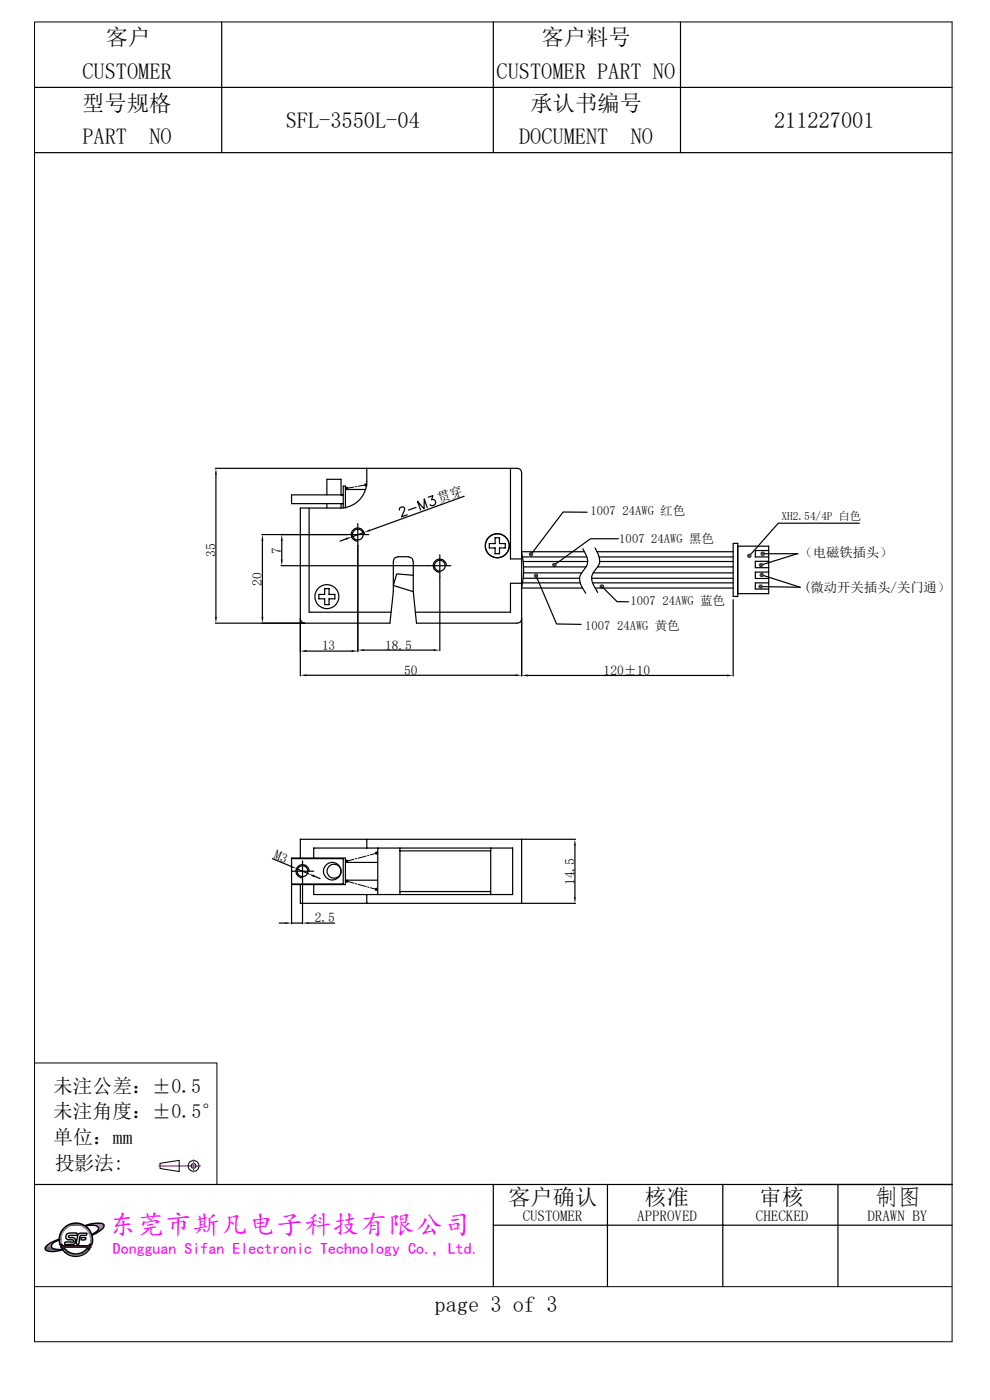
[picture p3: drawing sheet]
<svg xmlns="http://www.w3.org/2000/svg" width="210mm" height="297mm" viewBox="0 0 210 297" stroke-linecap="round" stroke-linejoin="round" font-family="sans-serif">
<g fill="none" stroke="#000" stroke-width=".25">
<path d="M7.3 18.5h194.7M47 4.7v27.7M104.6 4.7v27.7M144.4 4.7v27.7M7.3 32.4h194.7M45.7 99.4h64a.87 .87 0 0 1 1 .9v43.1M77.8 99.4a8.6 8.6 0 0 1-.9 5.8 5.6 5.6 0 0 1-4.7 2.6h-8.5v35.6M108.3 99.4v19.2h2.4M45.8 100.7v30.2M55.5 113.4h22.7M55.7 114.8v16.1M59.8 114.8v3.9"/>
<path d="M65.6 107.8v22.1h17.4M69.3 105v-3.3h3v3.3h.5h-11v1.8h11h-.5v1M69.3 106.8v1M72.8 107.8v-4.7h.5v4.7M73.3 103.8h4.3M73.4 114.3l-1.3 .5M75.9 111.1v27.2M77.3 112.9l-2.7 1M77.3 113.4a1.39 1.39 0 0 0-1.4-1.4 1.39 1.39 0 0 0-1.4 1.4 1.39 1.39 0 0 0 1.4 1.4M84.4 118.2a.87 .87 0 0 0-1 .9v6.4l-.7 6.7h-37M84.4 118.1h2.3M84.8 108.2v-.4a.63 .63 0 0 1 1-.1l-.1 .8-.5 1.1 1.2-.4"/>
<path d="M86.7 118.2a.87 .87 0 0 1 .9 .9M87.7 119.1v6.4M88.3 107.7l-1.6 .5M90.6 107.7l-.6-1.9v2.1l-1.4-1.6 .6 1.9M90.8 105.5l1-.3-.2 .8a.66 .66 0 0 1 .8 .9 .66 .66 0 0 1-1.2 .2M93.3 117.7v20.3M98.5 105.3l-20 7.2M103.8 115.3h1.2v-1.2h1v1.2h1.2v.9h-1.2v1.3h-1v-1.3h-1.2zM110.6 117.1a16.2 16.2 0 0 1 0 7.7M155.5 115.3h1v11.2h-1zM156.5 115.9h6.6v10h-6.6zM163.1 116.8h-2.9v1.4h2.9"/>
<path d="M163.1 119.1h-2.9v1.3h2.9M59.6 120h36M63.7 131.3a.87 .87 0 0 0 .9 .9M65 138.1h9.6M67.6 126.1h1.3v-1.2h.9v1.2h1.2v.9h-1.2v1.3h-.9v-1.3h-1.3zM77.2 137.9h14.8M87.7 122l-3.5-.2-.8 2.4 4.3 1.3 .6 6.7h21.4a.87 .87 0 0 0 1-.9M94.7 120a1.39 1.39 0 0 0-1.4-1.4 1.39 1.39 0 0 0-1.4 1.4 1.39 1.39 0 0 0 1.4 1.4M110.7 123.7h-2.4v6.2h-20.2M163.1 121.4h-2.9v1.3h2.9M163.1 123.7h-2.9v1.3h2.9M65 143.3h44.3"/>
<path d="M77.8 178.1v1.8M80.1 179.9v9.9M84.8 179.9v9.9M104.1 179.9v9.9M110.7 178.1v13.5M122 179.4v10.9M122.1 178.1h-58.4v3.9M57.8 182.2l3.9 1.6M59.2 195.8h1.3M61.8 195.8h2.4M61.8 187.7h11.5v-5.7h-11.5v14M61.8 184.8h4.7"/>
<path d="M61.8 182.2h11v5.3h-11M62.9 184.3l2.6 1.1M63.7 187.7v3.9h58.4M64.2 182.6v13.4M65.5 195.8h5.5M65.6 184.8a1.39 1.39 0 0 0-1.4-1.4 1.39 1.39 0 0 0-1.4 1.4 1.39 1.39 0 0 0 1.4 1.4M66.5 182v-2.1h42.3v9.9h-42.3v-2.1M66.7 185.9l1.2 .5M73.3 186.7h6.8M73.3 183h6.8M77.8 189.8v1.8M84.8 180.5h19.3"/>
<path d="M84.8 189.1h19.3M7.3 251.3h194.7M104.6 259.9h97.4M104.6 251.3v21.7M128.9 251.3v21.7M153.3 251.2v21.8M177.8 251.3v21.7"/>
<circle cx="73.5" cy="103.6" r=".22"/>
<circle cx="75.9" cy="113.4" r="1.15"/>
<circle cx="77.6" cy="102.9" r=".22"/>
<circle cx="105.5" cy="115.8" r="2.54"/>
<circle cx="69.3" cy="126.6" r="2.54"/>
<circle cx="93.3" cy="120" r="1.15"/>
<circle cx="64.2" cy="184.8" r="1.15"/>
<circle cx="70.5" cy="184.8" r="1.86"/>
<circle cx="70.9" cy="184.8" r="1.49"/>
<circle cx="73.5" cy="182.7" r=".22"/>
<circle cx="73.5" cy="187" r=".22"/>
<circle cx="79.8" cy="188.7" r=".22"/>
<circle cx="79.9" cy="181" r=".22"/>
</g>
<g fill="none" stroke="#000" stroke-width=".21">
<path d="M7.3 4.7h194.7v279.9h-194.7zM75.1 103.3l-1.8 .3M75.6 103.2l-.2 .1M77.8 102.8l-1.9 .4M73.5 186.9l1.6 .5M75.1 182.3l-1.6 .4M75.4 187.5h.3M75.7 182.1l-.3 .1M76 187.6l1.7 .5M77.7 181.6l-1.7 .5M78 188.2l.3 .1M78.3 181.4l-.3 .1"/>
<path d="M78.6 188.3l1.5 .5M80.1 180.9l-1.5 .5M7.3 273h194.7"/>
</g>
<g fill="#000">
<path d="M45.8 99.4l.2 1.3h-.4zM55.7 113.4l.2 1.4h-.4zM59.8 113.4l.2 1.4h-.4zM59.6 118.7h.4l-.2 1.3zM73.3 114.1l1.3-.2-1.2 .7zM77.3 112.9l1.1-.6 .2 .4zM45.6 130.9h.4l-.2 1.3zM55.5 130.9h.4l-.2 1.3zM63.7 138.1l1.3-.2v.4zM74.6 137.9l1.3 .2-1.3 .2zM75.9 137.9l1.3-.2v.4zM92 137.7l1.3 .2-1.3 .2z"/>
<path d="M63.7 143.3l1.3-.3v.5zM109.3 143l1.4 .3-1.4 .2zM122 178.1l.2 1.3h-.4zM60.5 195.6l1.3 .2-1.3 .2zM61.8 183.6l1.1 .7-1.3-.3zM64.2 195.8l1.3-.2v.4zM65.5 185.4l1.3 .3-.2 .4zM121.8 190.3h.4l-.2 1.3z"/>
</g>
<g fill="#003fff">
<path d="M15.6 259.5h1z"/>
<path d="M20.6 259.5h.5z"/>
<path d="M15.4 259.5h1.4z"/>
<path d="M15.6 259.5h1.2z"/>
<path d="M20.3 259.5h1z"/>
<path d="M20.6 259.5h.7z"/>
<path d="M19.9 259.5h1.6z"/>
<path d="M20.3 259.5h1.2z"/>
<path d="M19.8 259.5h1.8z"/>
<path d="M19.9 259.5h1.7z"/>
</g>
<path d="M19.3 259.6h2.5" fill="none" stroke="#003fff" stroke-width=".21"/>
<path d="M19.8 259.5l2 .1z" fill="#003fff"/>
<path d="M14.7 259.6h2.7M14.7 259.7h2.7M18.2 259.9h3.9M18.4 259.8h3.7M18.7 259.8h3.3M19 259.7h2.9M19.5 259.9h2.6" fill="none" stroke="#003fff" stroke-width=".21"/>
<path d="M14.2 259.8h3.7" fill="none" stroke="#003fff" stroke-width=".25"/>
<g fill="#003fff">
<path d="M16.1 260h1.8z"/>
<path d="M14.2 260h1.8z"/>
<path d="M14.2 260h1.9z"/>
<path d="M18.1 260h.7z"/>
<path d="M18.2 259.9h1.3z"/>
</g>
<path d="M20.1 260h2" fill="none" stroke="#003fff" stroke-width=".21"/>
<g fill="#003fff">
<path d="M18 260h.7z"/>
<path d="M18.1 260h.7z"/>
<path d="M16.2 260h1.8z"/>
<path d="M14.1 260h1.5z"/>
<path d="M14.2 260h1.8z"/>
</g>
<path d="M16.6 260h2.1" fill="none" stroke="#003fff" stroke-width=".21"/>
<g fill="#003fff">
<path d="M14.1 260h1.4z"/>
<path d="M14.1 260h1.5z"/>
<path d="M20.2 260l1.9 .1z"/>
<path d="M16.7 260l1.5 .1z"/>
<path d="M16.7 260h2l-.5 .1z"/>
<path d="M17.1 260.1l1.2 .1z"/>
<path d="M13.9 260.2l.2-.2 .8 .2z"/>
<path d="M14.1 260h1.4l-.6 .2z"/>
<path d="M20.4 260.1l1.7 .1h-1.4z"/>
<path d="M20.4 260.1h1.7v.1z"/>
<path d="M20.7 260.2l1.3 .1z"/>
<path d="M20.7 260.2h1.4z"/>
<path d="M20.7 260.3l1.2 .1h-1z"/>
<path d="M20.7 260.3h1.3l-.1 .1z"/>
<path d="M13.6 260.4l.3-.2 .6 .2z"/>
<path d="M13.9 260.2h1l-.4 .2z"/>
<path d="M17.2 260.2l1.4 .3h-.9z"/>
<path d="M17.2 260.2h1.1l.3 .3z"/>
<path d="M13.6 260.4l.8 .1z"/>
<path d="M13.6 260.4h.9z"/>
<path d="M20.9 260.4l1 .1z"/>
<path d="M17.7 260.5h.9z"/>
<path d="M20.9 260.5l.9 .1z"/>
<path d="M20.9 260.5h1z"/>
<path d="M20.9 260.6l.8 .1h-.8z"/>
<path d="M20.9 260.6h.9l-.1 .1z"/>
<path d="M20.9 260.7l.7 .1z"/>
<path d="M20.9 260.7h.8z"/>
<path d="M17.8 260.5l1.1 .3h-.7z"/>
<path d="M17.8 260.5h.8l.3 .3z"/>
<path d="M13.6 260.5l.4 .3h-.7z"/>
<path d="M13.6 260.5h.8l-.4 .3z"/>
<path d="M18.2 260.8l.8 .1h-.7z"/>
<path d="M18.2 260.8h.7l.1 .1z"/>
<path d="M13.2 260.9l.1-.1 .5 .1z"/>
<path d="M13.3 260.8h.7l-.2 .1z"/>
<path d="M20.9 260.8l.5 .2h-.7z"/>
<path d="M20.9 260.8h.7l-.2 .2z"/>
<path d="M20.6 261.1l.1-.1 .5 .1z"/>
<path d="M20.7 261h.7l-.2 .1z"/>
<path d="M20.6 261.1l.4 .1h-.5z"/>
<path d="M20.6 261.1h.6l-.2 .1z"/>
<path d="M18.3 260.9l.9 .4h-.6z"/>
<path d="M18.3 260.9h.7l.2 .4z"/>
<path d="M13.2 260.9l.4 .4h-.6z"/>
<path d="M13.2 260.9h.6l-.2 .4z"/>
<path d="M18.6 261.3l.7 .1h-.7z"/>
<path d="M18.6 261.3h.6l.1 .1z"/>
<path d="M13 261.3l.4 .3h-.6z"/>
<path d="M13 261.3h.6l-.2 .3z"/>
<path d="M20 261.6l.5-.4v.4z"/>
<path d="M20.5 261.2h.5l-.5 .4z"/>
<path d="M20 261.6l.4 .1h-.5z"/>
<path d="M20 261.6h.5z"/>
<path d="M19.7 261.8l.2-.1 .2 .1z"/>
<path d="M19.9 261.7h.5l-.3 .1z"/>
<path d="M18.6 261.4l.8 .4h-.6z"/>
<path d="M18.6 261.4h.7l.1 .4z"/>
<path d="M12.8 261.6l.5 .2h-.6z"/>
<path d="M12.8 261.6h.6l-.1 .2z"/>
<path d="M19.5 261.9l.2-.1 .1 .1z"/>
<path d="M19.7 261.8h.4l-.3 .1z"/>
<path d="M18.8 261.8l.7 .1h-.6z"/>
<path d="M18.8 261.8h.6l.1 .1z"/>
<path d="M18.9 261.9l.6 .1h-.6z"/>
<path d="M18.9 261.9h.9l-.3 .1z"/>
<path d="M12.7 261.8l.5 .4h-.6z"/>
<path d="M12.7 261.8h.6l-.1 .4z"/>
<path d="M18.9 262l.7 .3h-.6z"/>
<path d="M18.9 262h.6l.1 .3z"/>
<path d="M12.6 262.2l.5 .1h-.5z"/>
<path d="M12.6 262.2h.6l-.1 .1z"/>
<path d="M19 262.3l.6 .4h-.5z"/>
<path d="M19 262.3h.6v.4z"/>
<path d="M12.6 262.3l.4 .6h-.5z"/>
<path d="M12.6 262.3h.5l-.1 .6z"/>
<path d="M19.1 262.7l.5 .2h-.5z"/>
<path d="M19.1 262.7h.5v.2z"/>
<path d="M12.5 262.9h.5z"/>
<path d="M12.1 263.1l.4-.2 .6 .2z"/>
<path d="M12.5 262.9h.5l.1 .2z"/>
<path d="M12.5 263.1l.6 .1h-.6z"/>
<path d="M12.5 263.1h.6v.1z"/>
<path d="M11.6 263.2l.5-.1v.1z"/>
<path d="M12.1 263.1h.4l-.4 .1z"/>
<path d="M11.5 263.3h.5z"/>
<path d="M11.6 263.2h.5z"/>
<path d="M19.1 262.9l.5 .5h-.5z"/>
<path d="M19.1 262.9h.5v.5z"/>
<path d="M19.1 263.4l.5 .1z"/>
<path d="M19.1 263.4h.5z"/>
<path d="M12.5 263.2l.6 .3h-.5z"/>
<path d="M12.5 263.2h.6v.3z"/>
<path d="M12.6 263.5l.5 .1z"/>
<path d="M10.9 263.6l.6-.3-.1 .3z"/>
<path d="M11.5 263.3h.5l-.6 .3z"/>
<path d="M10.8 263.7h.6z"/>
<path d="M10.9 263.6h.5z"/>
<path d="M10.6 263.8l.2-.1 .4 .1z"/>
<path d="M10.8 263.7h.6l-.2 .1z"/>
<path d="M10.4 263.9l.2-.1 .5 .1z"/>
<path d="M10.6 263.8h.6l-.1 .1z"/>
<path d="M10.2 264h.8z"/>
<path d="M10.4 263.9h.7z"/>
<path d="M19.1 263.5l.4 .5h-.6z"/>
<path d="M19.1 263.5h.5l-.1 .5z"/>
<path d="M12.6 263.6l.7 .4h-.6z"/>
<path d="M12.6 263.6h.5l.2 .4z"/>
<path d="M10 264.2l.2-.2 .7 .2z"/>
<path d="M10.2 264h.8l-.1 .2z"/>
<path d="M10 264.2l.9 .1h-1z"/>
<path d="M10 264.2l.9 .1z"/>
<path d="M9.8 264.4l.1-.1 1 .1z"/>
<path d="M9.9 264.3h1v.1z"/>
<path d="M9.8 264.4l1.1 .2h-1.2z"/>
<path d="M9.8 264.4h1.1v.2z"/>
<path d="M9.7 264.6h1.2z"/>
<path d="M9.7 264.6l1.4 .2h-1.5z"/>
<path d="M9.7 264.6h1.2l.2 .2z"/>
<path d="M9.6 264.8h1.5z"/>
<path d="M9.6 264.8l1.8 .1h-1.8z"/>
<path d="M9.6 264.8h1.5l.3 .1z"/>
</g>
<path d="M9.6 265h2.1M9.6 265h2.2" fill="none" stroke="#003fff" stroke-width=".21"/>
<g fill="#003fff">
<path d="M13.1 264.9l.8 .1h-.7z"/>
<path d="M13.1 264.9l.8 .1z"/>
<path d="M13.1 265h.8z"/>
<path d="M13.2 265h.7z"/>
</g>
<path d="M9.6 265h2.4" fill="none" stroke="#003fff" stroke-width=".21"/>
<g fill="#003fff">
<path d="M12.6 265.1h1.3z"/>
<path d="M13.1 265l.8 .1z"/>
</g>
<path d="M9.7 265.1h2.9M9.7 265.1h4.3M9.7 265.2h3.6M9.7 265.3h3.4" fill="none" stroke="#003fff" stroke-width=".21"/>
<g fill="#003fff">
<path d="M18 265.3l.4-.4 .4 .4z"/>
<path d="M18.4 264.9h.7l-.3 .4z"/>
<path d="M13.3 265.2l.9 .1h-.8z"/>
<path d="M13.3 265.2h.7l.2 .1z"/>
</g>
<path d="M9.9 265.4h2.7" fill="none" stroke="#003fff" stroke-width=".21"/>
<g fill="#003fff">
<path d="M17.8 265.5l.2-.2 .7 .2z"/>
<path d="M18 265.3h.8l-.1 .2z"/>
<path d="M10.2 265.4l1.4 .1z"/>
</g>
<path d="M10.2 265.4h2.1" fill="none" stroke="#003fff" stroke-width=".21"/>
<g fill="#003fff">
<path d="M10.8 265.5h.6z"/>
<path d="M10.4 265.5h1z"/>
<path d="M10.4 265.5h1.2z"/>
<path d="M17.5 265.7l.3-.2 .6 .2z"/>
<path d="M17.8 265.5h.9l-.3 .2z"/>
<path d="M13.4 265.3l1.2 .4h-.9z"/>
<path d="M13.4 265.3h.8l.4 .4z"/>
<path d="M13.7 265.7h1z"/>
<path d="M17 265.9l.5-.2 .7 .2z"/>
<path d="M17.5 265.7h.9l-.2 .2z"/>
<path d="M13.8 265.7l1.4 .2h-1.1z"/>
<path d="M13.8 265.7h.9l.5 .2z"/>
<path d="M16.9 265.9h1.2z"/>
<path d="M17 265.9h1.2z"/>
<path d="M16.4 266l.5-.1 1 .1z"/>
<path d="M16.9 265.9h1.2l-.2 .1z"/>
<path d="M14.1 265.9l1.7 .1h-1.6z"/>
<path d="M14.1 265.9l1.7 .1z"/>
</g>
<path d="M14.2 266h3.7M14.3 266.1h3.6M14.6 266.3h3" fill="none" stroke="#003fff" stroke-width=".21"/>
<path d="M14.9 266.4h2z" fill="#003fff"/>
<path d="M14.9 266.4h2.3" fill="none" stroke="#003fff" stroke-width=".21"/>
<g fill="#003fff">
<path d="M15.6 266.5h.9z"/>
<path d="M15.3 266.4l1.2 .1z"/>
<path d="M15.3 266.4h1.6z"/>
</g>
<path d="M12.9 264.3h6.4v.3h-6.4zM13.1 264.9h.7M13.3 264l-.6 .1-.2-1a1.95 1.95 0 0 0-1.6 1.3l.2 .4 .6 .2 .9 .1 .5-.1M13.8 265a2.97 2.97 0 0 0 4.6 0M14.2 261.8a2.17 2.17 0 0 1 2-.2l.2 .1-.1 .4a2.16 2.16 0 0 0-1.7 .1l-.1 .2 .3 .2a.82 .82 0 0 1 1.2 .6l-.4 .8h-1.8l-.1-.1 .1-.3a1.96 1.96 0 0 1 1.6-.1l.3-.1-.2-.3-.7-.1a.69 .69 0 0 1-.8-.3 .69 .69 0 0 1 .2-.9zM16.8 261.7h1.7l-.3 .4h-1.1l-.1 .2-.4 1.7-.3-.1-.1-.3a2.76 2.76 0 0 1 .6-1.9zM17.2 262.6h1a.33 .33 0 0 1-.3 .5h-.6zM18 260.1a3.6 3.6 0 0 0-5.5 2.8l-.9 .3a3.8 3.8 0 0 0-2 1.6v.2a2.71 2.71 0 0 0 2.7 .4l1-.2M18 260a4.8 4.8 0 0 1 4-.2l.1 .2a3.6 3.6 0 0 1-2.6 2l.1 1.4-.1 .7-.6-.1M18.2 260.1a2.09 2.09 0 0 1 2.7 .5 1.4 1.4 0 0 1-.9 1l-.5 .3-.7-1.3-.6-.4M18.4 264.9h.7" fill="none" stroke="#000" stroke-width=".3"/>
<g fill="none" stroke="#000" stroke-width=".25">
<path d="M110.7 117.1h13.3M110.9 118.2h13.6M111 119.1h13.7M123.7 116.4a4.1 4.1 0 0 1 .8 3.4l-.4 .8a2.91 2.91 0 0 0-.6 4l.7 1.3M124.5 108.7l-5-.1-6.6 8.6M126.2 116.2a4.6 4.6 0 0 1 .9 3.4l-.4 .8a2.8 2.8 0 0 0-.6 4l.7 1.3M126.7 117.1h28.8M127.1 118.2h28.4M127.2 119.1h28.3M131.2 114.3h-5.9l-7.3 5.2M162.3 117.5h7M169.1 117.5l-7.2 2.2"/>
<path d="M182.3 111h-17.2l-5.8 6.6M110.7 131.3v12.1M110.7 124.8h12.9M110.9 123.7h12.2M111 122.7h11.9M111.1 120.3h13.2M111.1 121.5h12.3M113.9 122.6l4.2 9.8 5.2 .1M125.5 122.7h30M125.7 123.7h29.8M125.8 121.5h29.7M126.2 124.8h29.3"/>
<path d="M126.8 120.3h28.7M128 124.8l2.9 2.8 2.4 .1M155.5 127.2v16.2M162.1 122.1l7.7 2.5-8-.1M112 143.3h42.2M19.1 265a3.6 3.6 0 0 1-5.8 .2"/>
</g>
<path d="M12.9 264.4h6.4" fill="none" stroke="#f0f" stroke-width=".3"/>
<g fill="none" stroke="#f00" stroke-width=".21">
<path d="M33.7 247.4h.4M34.2 247.4h.1M34.5 247.4h.6M35.2 247.4h.1M35.4 247.4h.6M36.2 247.4h.1M36.4 247.4h.6M37.1 247.4h.1M37.3 247.4h.6M38.1 247.4h.1M38.3 247.4h.6M39 247.4h.1"/>
<path d="M39.2 247.4h.6M40 247.4h.1M40.2 247.4h.6M40.9 247.4h.1M41.1 246.8v.1M41.1 247.1v.6M41.1 247.8v.1M41.1 248v.7M41.1 246v.7M41.1 247.4h.6M41.9 247.4h.1M42.1 247.4h.4"/>
</g>
<g fill="none" stroke="#000" stroke-width=".21">
<path d="M7.3 225.5h38.7v25.8M34 246.8l4-.6v2.3l-4-.6z"/>
<circle cx="41.1" cy="247.4" r="1.15"/>
<circle cx="41.1" cy="247.4" r=".51"/>
</g>
<g fill="#000">
<path d="M112.2 117.5l.4 .1-.4 .2zM112.2 117.8l.4-.2-.2 .3zM112.3 117.3l.3 .3-.4-.1zM112.6 117.6v.4l-.2-.1zM112.3 117.3l.2-.2 .1 .5zM112.6 117.6l.3 .4h-.3zM112.5 117.1h.2l-.1 .5zM112.6 117.6l.4 .3-.1 .1zM112.7 117.1l.2 .1-.3 .4zM112.6 117.6h.5l-.1 .3zM112.6 117.6l.5-.2v.2zM112.9 117.2l.2 .2-.5 .2z"/>
<path d="M117.1 119.9l.5-.1-.4 .3zM117.2 119.6l.4 .2-.5 .1zM117.3 119.5l.3 .3-.4-.2zM117.3 119.5l.3-.1v.4zM117.6 119.4h.2l-.2 .4zM117.8 119.4l.2 .1-.4 .3zM117.6 119.8l.4-.3 .1 .3zM158.5 117.8l.5 .1-.5 .2zM158.5 118.1l.5-.2-.3 .4zM158.6 117.6l.4 .3-.5-.1zM159 117.9l-.1 .5-.2-.1zM158.6 117.6l.2-.1 .2 .4z"/>
<path d="M159 117.9l.1 .5h-.2zM158.8 117.5h.2v.4zM159 117.9l.3 .3-.2 .2zM159 117.5l.3 .1-.3 .3zM159 117.9l.4 .1-.1 .2zM159.3 117.6l.1 .2-.4 .1zM159 117.9l.4-.1v.2zM161 119.8l.5 .1-.5 .1zM161.1 119.5l.4 .4-.5-.1zM161.3 117.5h.5l-.4 .2zM161.1 119.5l.2-.1 .2 .5zM161.4 117.7l.4-.2-.2 .4z"/>
<path d="M161.4 117.3l.4 .2h-.5zM161.3 119.4h.2v.5zM161.8 117.5v.4h-.2zM161.6 117.1l.2 .4-.4-.2zM161.8 117.5l.3 .4h-.3zM161.6 117.1l.2-.1v.5zM161.5 119.4l.3 .1-.3 .4zM161.5 119.9l.4-.2v.3zM161.5 119.9l.3-.4 .1 .2zM161.8 117.5l.4 .2-.1 .2zM161.8 117l.3 .1-.3 .4zM161.8 117.5h.5l-.1 .2z"/>
<path d="M162.1 117.1l.1 .2-.4 .2zM161.8 117.5l.4-.2 .1 .2zM113.2 122.1h.5l-.4 .2zM113.3 122.3l.4-.2-.3 .4zM113.3 121.9l.4 .2h-.5zM113.7 122.1v.5l-.3-.1zM113.3 121.9l.2-.2 .2 .4zM113.7 122.1l.2 .5h-.2zM113.5 121.7h.3l-.1 .4zM113.7 122.1l.4 .3-.2 .2zM113.8 121.7l.2 .1-.3 .3zM113.7 122.1l.5 .1-.1 .2z"/>
<path d="M114 121.8l.1 .2-.4 .1zM113.7 122.1l.4-.1 .1 .2zM117.2 120.1l.4-.3-.2 .5zM117.6 119.8v.5h-.2zM117.6 119.8l.3 .4-.3 .1zM117.6 119.8l.4 .2-.1 .2zM117.6 119.8h.5l-.1 .2zM127.2 124.3l.5 .1-.5 .1zM127.2 124.5l.5-.1-.4 .4zM127.3 124.1l.4 .3-.5-.1zM127.7 124.4l-.1 .5-.3-.1zM127.7 124.4l.1 .5h-.2z"/>
<path d="M127.3 124.1l.3-.1 .1 .4zM127.7 124.4l.3 .4-.2 .1zM127.6 124h.2l-.1 .4zM127.7 124.4l.4 .1-.1 .3zM127.8 124l.2 .1-.3 .3zM127.7 124.4l.4-.1v.2zM127.7 124.4l.3-.3 .1 .2zM160.9 124.5h.4l-.3 .2zM161 124.7l.3-.2-.2 .3zM161 124.2l.3 .3h-.4zM161 120l.5-.1-.3 .3zM161.1 122.1l.5-.1-.4 .3z"/>
<path d="M161.3 124.5v.4l-.2-.1zM161 124.2l.1-.2 .2 .5zM161.5 119.9l-.1 .5-.2-.2zM161.2 121.8l.4 .2-.5 .1zM161.2 122.3l.4-.3-.1 .4zM161.3 121.6l.3 .4-.4-.2zM161.3 124.5l.3 .3-.3 .1zM161.5 119.9l.1 .4-.2 .1zM161.1 124h.3l-.1 .5zM161.6 122l.1 .4h-.2zM161.3 121.6l.2-.1 .1 .5zM161.5 119.9l.3 .3-.2 .1z"/>
<path d="M161.3 124.5l.5 .2-.2 .1zM161.4 124h.2l-.3 .5zM161.6 122l.3 .3-.2 .1zM161.5 121.5h.3l-.2 .5zM161.3 124.5h.5v.2zM161.6 124l.2 .2-.5 .3zM161.5 119.9l.4 .1-.1 .2zM161.3 124.5l.5-.3v.3zM161.6 122l.5 .1-.2 .2zM161.8 121.5l.1 .2-.3 .3zM161.6 122l.5-.1v.2zM161.6 122l.3-.3 .2 .2z"/>
<path d="M110.7 143.3l1.3-.2v.4zM154.2 143.1l1.3 .2-1.3 .2z"/>
</g>
<text font-size="5.6" fill="#f0f" x="23.3" y="261.7">东莞市斯凡电子科技有限公司</text>
<text font-size="4.9" x="185.6" y="255.6">制图</text>
<g font-size="4.7">
<text x="22.4" y="9.6">客户</text>
<text x="114.8" y="9.6">客户料号</text>
<text x="17.5" y="16.7">CUSTOMER</text>
<text x="105.3" y="16.7">CUSTOMER PART NO</text>
<text x="17.4" y="23.5">型号规格</text>
<text x="112.5" y="23.5">承认书编号</text>
<text x="60.6" y="27.1">SFL-3550L-04</text>
<text x="164.2" y="27.1">211227001</text>
<text x="17.5" y="30.5">PART</text>
<text x="31.7" y="30.5">NO</text>
<text x="110.1" y="30.5">DOCUMENT</text>
<text x="133.8" y="30.5">NO</text>
<text x="107.8" y="255.6">客户确认</text>
<text x="136.7" y="255.6">核准</text>
<text x="161.1" y="255.6">审核</text>
<text x="92.2" y="278.3">page 3 of 3</text>
</g>
<g font-size="4.2">
<text x="11.3" y="231.9">未注公差：±0.5</text>
<text x="11.3" y="237.2">未注角度：±0.5°</text>
<text x="11.3" y="242.7">单位：mm</text>
<text x="11.6" y="248.2">投影法:</text>
</g>
<text font-size="3.4" fill="#f0f" x="23.9" y="265.9">Dongguan Sifan Electronic Technology Co., Ltd.</text>
<g font-size="3.2">
<text x="110.9" y="258.9">CUSTOMER</text>
<text x="135.2" y="258.9">APPROVED</text>
<text x="160.4" y="258.9">CHECKED</text>
<text x="184" y="258.9">DRAWN BY</text>
</g>
<g font-size="2.8">
<text x="93.1" y="106.8" transform="rotate(-20 93.1 106.8)">贯穿</text>
<text x="45.7" y="118.1" transform="rotate(-90 45.7 118.1)">35</text>
<text x="59.7" y="117.4" transform="rotate(-90 59.7 117.4)">7</text>
<text x="169.6" y="118.2">（电磁铁插头）</text>
<text x="55.5" y="124.2" transform="rotate(-90 55.5 124.2)">20</text>
<text x="170.5" y="125.7">(微动开关插头/关门通）</text>
<text x="68.3" y="138">13</text>
<text x="81.7" y="137.8">18.5</text>
<text x="85.8" y="143.1">50</text>
<text x="128.1" y="143.1">120±10</text>
<text x="58" y="182.1" transform="rotate(23 58 182.1)">M3</text>
<text x="121.8" y="187.8" transform="rotate(-90 121.8 187.8)">14.5</text>
<text x="66.8" y="195.7">2.5</text>
</g>
<g font-size="2.7">
<text x="125.3" y="109.2">1007 24AWG 红色</text>
<text x="131.4" y="115.1">1007 24AWG 黑色</text>
<text x="133.7" y="128.4">1007 24AWG 蓝色</text>
<text x="124.1" y="133.6">1007 24AWG 黄色</text>
</g>
<text font-size="2.4" x="165.8" y="110.2">XH2.54/4P 白色</text>
</svg>
